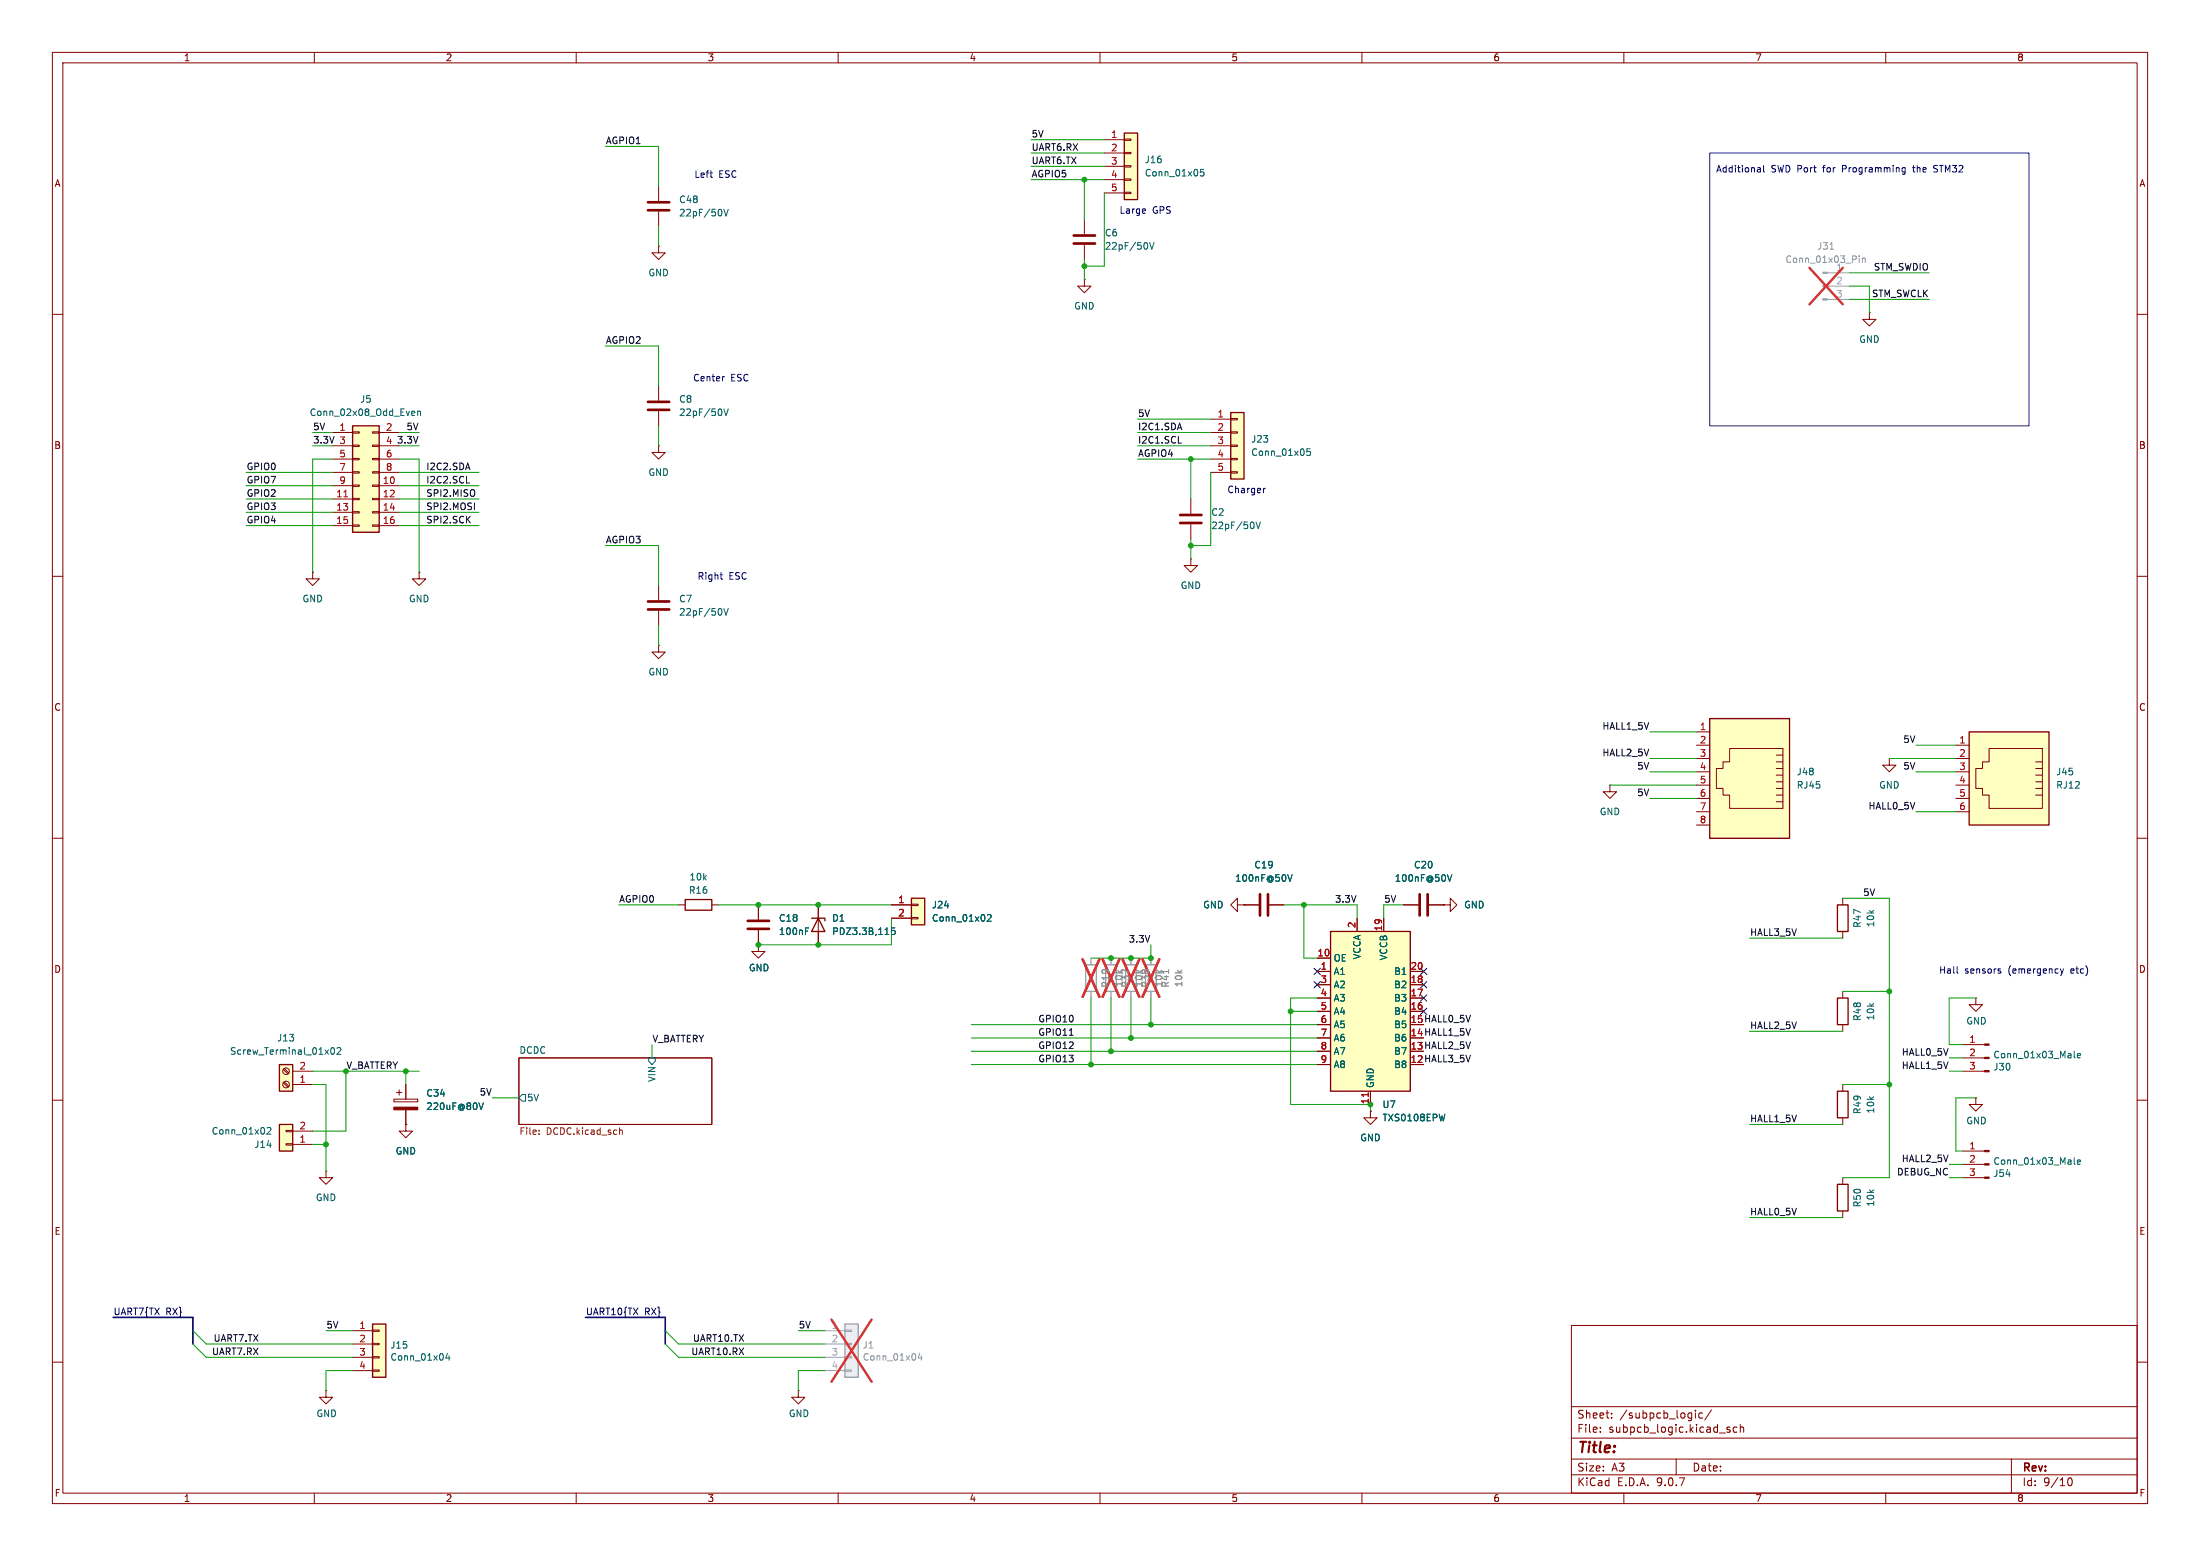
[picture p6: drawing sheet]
<svg xmlns="http://www.w3.org/2000/svg" width="420mm" height="297mm" viewBox="0 0 420 297" stroke-linecap="round" stroke-linejoin="round" font-family="sans-serif">
<g fill="none" stroke="#840000" stroke-width=".19">
<path d="M10 10h400v277h-400zM12 12h396v273h-396zM60 10v2M110 10v2M160 10v2M210 10v2M260 10v2M310 10v2M360 10v2M10 60h2M408 60h2M10 110h2"/>
<path d="M408 110h2M10 160h2M408 160h2M10 210h2M99.1 201.9h36.8v12.7h-36.8zM408 210h2M300 253h108v32h-108zM10 260h2M300 278.5h108M300 274.5h108M300 268.5h108M305.5 273.2v.2"/>
<path d="M305.5 272.5v.1M307.7 270.5v.2M307.7 269.8v.1M320 278.5v3M323.7 269.2v.1M323.7 269.7v1M325 269.8l-.4-.1-.3 .3 .1 .6h.6M326.7 269.1l-1.3 1.9M329.7 272.7l.6 .4-.2 .3-.4-.1M330.2 272.5l-.3-.1-.2 .2M331.6 272.5l-.4-.1-.3 .3 .1 .6h.6M332.2 272.5l.2-.1 .4 .1 .1 .9"/>
<path d="M332.2 271.9v1.5M384 278.5v6.5M408 260h2M60 285v2M110 285v2M160 285v2M210 285v2M260 285v2M300 281.5h108M310 285v2M360 285v2M394.7 282.7l.2-.5 .2-.1a.8 .8 0 0 1 .5 .7 .8 .8 0 0 1-.5 .8l-.2-.2-.2-.4"/>
</g>
<path d="M99.7 208.9h.6v1.3h-.6l-.6-.6zM123.8 201.9h1.3v.7l-.6 .6-.7-.6z" fill="none" stroke="#006464" stroke-width=".19"/>
<path d="M102.9 216.4v.1M102.9 215.8v.1M118.3 215.3v1.2M118.3 215.8l.2-.1 .3 .1v.7" fill="none" stroke="#725600" stroke-width=".19"/>
<path d="M234.9 78.7h2.6v12.7h-2.6z" fill="#ffffc2"/>
<path d="M234.9 78.7h2.6v12.7h-2.6zM350.8 208.3h2v5.1h-2z" fill="none" stroke="#840000" stroke-width=".25"/>
<g fill="none" stroke="#840000" stroke-width=".19">
<path d="M125.7 35.6v2.8M125.7 47v1.3h1.3l-1.3 1.2-1.2-1.2h1.2M125.7 47h.1M125.7 40.4v2.8M207 53.3v1.3h1.3l-1.3 1.3-1.3-1.3h1.3M207 53.3h.1M234.9 79.9h1.3v.2h-1.3zM231.1 80h3.8M231.1 82.6h3.8M231.1 85.1h3.8M231.1 87.6h3.8M231.1 90.2h3.8"/>
<path d="M234.9 82.4h1.3v.3h-1.3zM234.9 85h1.3v.2h-1.3zM234.9 87.5h1.3v.3h-1.3zM234.9 90h1.3v.3h-1.3zM307.3 149.9v1.2h-1.2l1.2 1.3 1.3-1.3h-1.3M307.3 149.9h.1M268 172.7h2.8M272.8 172.7h2.8M275.6 172.7h1.3v1.3l1.2-1.3-1.2-1.2v1.2M275.6 172.7h.1M377.2 190.5v1.3h1.3l-1.3 1.2-1.3-1.2h1.3M377.2 190.5h.1"/>
<path d="M351.8 207v1.3M351.8 213.4v1.2"/>
</g>
<path d="M138.2 39.9l.4 1.3 .4-1.3M137.8 40.2v.8M250.1 85.7h-.6v.6l.1-.1h.5l.1 .2-.1 .4-.2 .1-.4-.1M276.3 166.9l.4 1.3 .5-1.3" fill="none" stroke="#006464" stroke-width=".19"/>
<path d="M123.7 38.6h4.1M123.7 40.1h4.1M271 170.7v4.1M272.5 170.7v4.1" fill="none" stroke="#840000" stroke-width=".51"/>
<path d="M375.9 139.7h15.3v17.8h-15.3z" fill="#ffffc2"/>
<g fill="none" stroke="#840000" stroke-width=".19">
<path d="M207 41.9v2.8M207 46.7v2.8M360.7 144.8v1.3h-1.3l1.3 1.2 1.2-1.2h-1.2M360.7 144.8h.1M373.4 154.9h2.5M373.4 152.4h2.5M373.4 149.9h2.5M373.4 147.3h2.5M373.4 144.8h2.5M373.4 142.2h2.5M379.7 142.9h10.2v11.4h-10.2v-2.5h-1.2v-1.3h-1.3v-3.8h1.3v-1.3h1.2zM388.6 150.5h1.3"/>
<path d="M388.6 149.2h1.3M388.6 148h1.3M388.6 146.7h1.3M388.6 145.4h1.3M388.6 151.8h1.3M351.8 171.5v1.2M351.8 177.8v1.3M351.8 189.2v1.3M351.8 195.6v1.3M377.2 209.6v1.2h1.3l-1.3 1.3-1.3-1.3h1.3M377.2 209.6h.1"/>
</g>
<path d="M375.9 139.7h15.3v17.8h-15.3zM350.8 172.7h2v5.1h-2zM350.8 190.5h2v5.1h-2z" fill="none" stroke="#840000" stroke-width=".25"/>
<path d="M205 45h4M205 46.5h4" fill="none" stroke="#840000" stroke-width=".51"/>
<path d="M219 46.5v.8M219.5 46.3l.4 1.3 .4-1.3" fill="none" stroke="#006464" stroke-width=".19"/>
<path d="M214.6 25.4h2.6v12.7h-2.6z" fill="#ffffc2"/>
<path d="M214.6 25.4h2.6v12.7h-2.6z" fill="none" stroke="#840000" stroke-width=".25"/>
<g fill="none" stroke="#840000" stroke-width=".19">
<path d="M210.8 26.7h3.8M210.8 29.2h3.8M210.8 31.8h3.8M210.8 34.3h3.8M210.8 36.8h3.8M214.6 26.5h1.3v.3h-1.3zM214.6 29.1h1.3v.2h-1.3zM214.6 31.6h1.3v.3h-1.3zM214.6 34.2h1.3v.2h-1.3zM214.6 36.7h1.3v.3h-1.3zM374.6 219.7h4.3M374.6 222.2h4.3"/>
<path d="M374.6 224.8h4.3"/>
</g>
<path d="M229.8 32.3h-.6l-.1 .6 .2-.1 .4 .1 .2 .2-.1 .4-.2 .1-.5-.1M396 221v1.1l.2 .1M396.6 221.8l.6-.1-.1-.2-.3-.1-.2 .2v.6h.5" fill="none" stroke="#006464" stroke-width=".19"/>
<g fill="#840000" stroke="#840000" stroke-width=".19">
<path d="M378.9 219.6h.8v.2h-.8z"/>
<path d="M378.9 222.1h.8v.3h-.8z"/>
<path d="M378.9 224.7h.8v.2h-.8z"/>
</g>
<path d="M326.4 137.2h15.2v22.8h-15.2z" fill="#ffffc2"/>
<g fill="none" stroke="#840000" stroke-width=".19">
<path d="M323.8 139.7h2.6M323.8 157.5h2.6M323.8 154.9h2.6M323.8 152.4h2.6M323.8 149.9h2.6M323.8 147.3h2.6M323.8 144.8h2.6M323.8 142.2h2.6M330.2 142.9h10.2v11.4h-10.2v-2.5h-1.3v-1.3h-1.2v-3.8h1.2v-1.3h1.3zM339.1 149.2h1.3M339.1 148h1.3M339.1 146.7h1.3"/>
<path d="M339.1 145.4h1.3M339.1 144.1h1.3M339.1 150.5h1.3M339.1 153h1.3M339.1 151.8h1.3"/>
</g>
<path d="M326.4 137.2h15.2v22.8h-15.2z" fill="none" stroke="#840000" stroke-width=".25"/>
<path d="M161.3 252.7h2.5v10.2h-2.5z" fill="#f0f0f0"/>
<path d="M161.3 252.7h2.5v10.2h-2.5z" fill="none" stroke="#a1a1a1" stroke-width=".25"/>
<path d="M157.5 254h3.8M157.5 256.5h3.8M157.5 259.1h3.8M161.3 253.9h1.3v.2h-1.3zM161.3 256.4h1.3v.3h-1.3zM161.3 259h1.3v.2h-1.3zM157.5 261.6h3.8M161.3 261.5h1.3v.2h-1.3z" fill="none" stroke="#a1a1a1" stroke-width=".19"/>
<path d="M175.6 258.3l-.3 .9h.8M175.9 258.8v.8" fill="none" stroke="#989898" stroke-width=".19"/>
<path d="M158.7 251.9l7.7 11.8M166.4 251.9l-7.7 11.8" fill="none" stroke="#e12e31" stroke-width=".46"/>
<path d="M152.4 265.4v1.3h1.3l-1.3 1.3-1.3-1.3h1.3M152.4 265.4h.1" fill="none" stroke="#840000" stroke-width=".19"/>
<path d="M174 171.5h2.5v5h-2.5z" fill="#ffffc2"/>
<path d="M130.8 171.7h5.1v2h-5.1zM154.9 175.3h2.6v.5M156.2 175.3l1.3 2.5h-2.6zM174 171.5h2.5v5h-2.5zM350.8 226.1h2v5h-2z" fill="none" stroke="#840000" stroke-width=".25"/>
<g fill="none" stroke="#840000" stroke-width=".19">
<path d="M129.5 172.7h1.3M135.9 172.7h1.3M144.8 172.7v2.8M144.8 177.5v2.8M156.2 172.7v7.6M170.2 172.7h3.8M170.2 175.3h3.8M174 172.6h1.3v.2h-1.3zM174 175.1h1.3v.3h-1.3zM144.8 180.3v1.3h1.2l-1.2 1.3-1.3-1.3h1.3M144.8 180.3h.1M75.2 209.8h4.6v.5h-4.6z"/>
<path d="M75.7 208.5h1M76.2 208v1M77.5 207v2.8M77.5 211.8v2.8M351.8 224.8v1.3M351.8 231.1v1.3"/>
</g>
<path d="M153.8 177.1h.6M153.8 177.7h.4M170.8 177.1h-.6v.6l.2-.1 .4 .1 .1 .1-.1 .5-.1 .1-.5-.1M188.5 174.7l.5-.1 .2 .3-.8 .9h.8M91.4 210.5l.5 1.3 .4-1.3" fill="none" stroke="#006464" stroke-width=".19"/>
<path d="M75.2 211.3h4.6v.5h-4.6z" fill="#840000" stroke="#840000" stroke-width=".19"/>
<path d="M142.7 175.8h4.1M142.7 177.3h4.1" fill="none" stroke="#840000" stroke-width=".51"/>
<path d="M71.1 252.7h2.6v10.2h-2.6z" fill="#ffffc2"/>
<path d="M71.1 252.7h2.6v10.2h-2.6z" fill="none" stroke="#840000" stroke-width=".25"/>
<path d="M77.5 214.6v1.3h1.2l-1.2 1.3-1.3-1.3h1.3M77.5 214.6h.1M261.6 212.1v1.3h-1.3l1.3 1.2 1.3-1.2h-1.3M261.6 212.1h.1M67.3 254h3.8M67.3 256.5h3.8M67.3 259.1h3.8M71.1 253.9h1.3v.2h-1.3zM71.1 256.4h1.3v.3h-1.3zM71.1 259h1.3v.2h-1.3zM67.3 261.6h3.8M71.1 261.5h1.3v.2h-1.3z" fill="none" stroke="#840000" stroke-width=".19"/>
<path d="M85.4 258.3l-.3 .9h.8M85.7 258.8v.8" fill="none" stroke="#006464" stroke-width=".19"/>
<path d="M254 177.8h15.2v30.5h-15.2z" fill="#ffffc2"/>
<path d="M254 177.8h15.2v30.5h-15.2z" fill="none" stroke="#840000" stroke-width=".25"/>
<g fill="none" stroke="#840000" stroke-width=".19">
<path d="M125.7 85.1v1.3h1.3l-1.3 1.2-1.2-1.2h1.2M125.7 85.1h.1M125.7 111.8v2.8M125.7 116.6v2.8M259.1 175.3v2.5M264.2 175.3v2.5M251.5 182.9h2.5M251.5 185.4h2.5M251.5 188h2.5M251.5 190.5h2.5M251.5 193h2.5M251.5 195.6h2.5"/>
<path d="M251.5 198.1h2.5M269.2 185.4h2.6M269.2 188h2.6M269.2 190.5h2.6M269.2 193h2.6M251.5 200.7h2.5M251.5 203.2h2.5M261.6 208.3v2.5"/>
</g>
<path d="M261.2 208.6v.7" fill="none" stroke="#a90000" stroke-width=".19"/>
<path d="M137.8 116.4v.8M138.2 116.1l.4 1.3 .4-1.3M275.8 212.7l-.3 1.2" fill="none" stroke="#006464" stroke-width=".19"/>
<path d="M123.7 114.8h4.1M123.7 116.3h4.1" fill="none" stroke="#840000" stroke-width=".51"/>
<path d="M67.3 81.3h5.1v20.3h-5.1z" fill="#ffffc2"/>
<path d="M67.3 81.3h5.1v20.3h-5.1z" fill="none" stroke="#840000" stroke-width=".25"/>
<g fill="none" stroke="#840000" stroke-width=".19">
<path d="M356.9 59.7v1.3h1.2l-1.2 1.2-1.3-1.2h1.3M356.9 59.7h.1M125.7 73.7v2.8M125.7 78.5v2.8M63.5 82.6h3.8M63.5 85.1h3.8M63.5 87.6h3.8M63.5 90.2h3.8M63.5 92.7h3.8M63.5 95.3h3.8M63.5 97.8h3.8M67.3 82.4h1.3v.3h-1.3z"/>
<path d="M67.3 85h1.3v.2h-1.3zM67.3 87.5h1.3v.3h-1.3zM67.3 90h1.3v.3h-1.3zM67.3 92.6h1.3v.2h-1.3zM67.3 95.1h1.3v.3h-1.3zM67.3 97.7h1.3v.2h-1.3zM71.1 82.4h1.3v.3h-1.3zM71.1 85h1.3v.2h-1.3zM71.1 87.5h1.3v.3h-1.3zM71.1 90h1.3v.3h-1.3zM71.1 92.6h1.3v.2h-1.3zM71.1 95.1h1.3v.3h-1.3z"/>
<path d="M71.1 97.7h1.3v.2h-1.3zM72.4 82.6h3.8M72.4 85.1h3.8M72.4 87.6h3.8M72.4 90.2h3.8M72.4 92.7h3.8M72.4 95.3h3.8M72.4 97.8h3.8M227.3 95.3v2.7M59.7 109.2v1.3h1.3l-1.3 1.3-1.3-1.3h1.3M59.7 109.2h.1M63.5 100.3h3.8"/>
<path d="M67.3 100.2h1.3v.3h-1.3zM71.1 100.2h1.3v.3h-1.3zM72.4 100.3h3.8M80 109.2v1.3h1.3l-1.3 1.3-1.3-1.3h1.3M80 109.2h.1M227.3 106.7v1.3h1.3l-1.3 1.2-1.2-1.2h1.2M227.3 106.7h.1M227.3 100.1v2.8M125.7 123.2v1.3h1.3l-1.3 1.2-1.2-1.2h1.2M125.7 123.2h.1M62.2 223.5v1.3h1.3l-1.3 1.3-1.2-1.3h1.2M62.2 223.5h.1"/>
</g>
<path d="M65.6 94.8h.8" fill="none" stroke="#a90000" stroke-width=".19"/>
<path d="M78.8 78.5h.3l.1 .3-.6 .1M79.1 79.3h-.3M79.7 78.6l.2-.1h.3l.1 .8M79.7 78.5v.8M137.8 78.3v.8M138.2 78l.4 1.3 .4-1.3M239.4 99.9v.8M239.8 99.6l.4 1.3 .4-1.3" fill="none" stroke="#006464" stroke-width=".19"/>
<g fill="#a1a1a1" stroke="#a1a1a1" stroke-width=".19">
<path d="M348 51.9h.8v.3h-.8z"/>
<path d="M348 54.5h.8v.2h-.8z"/>
<path d="M348 57h.8v.3h-.8z"/>
</g>
<path d="M348.8 52.1h4.3M348.8 54.6h4.3M348.8 57.2h4.3M215.9 182.9v1.3M215.9 189.2v1.3M219.7 182.9v1.3M219.7 189.2v1.3" fill="none" stroke="#a1a1a1" stroke-width=".19"/>
<path d="M349.3 47.6h.8M354.9 48.8v.2M354.9 49.3v.8M355.5 49.3v.8M355.5 49.4l.2-.1h.3l.1 .8M223.1 185.1v.7" fill="none" stroke="#989898" stroke-width=".19"/>
<path d="M345.4 51.1l6.4 7M351.8 51.1l-6.4 7M214.3 183.1l3.2 7.2M217.5 183.1l-3.2 7.2M218.1 183.1l3.2 7.2M221.3 183.1l-3.2 7.2" fill="none" stroke="#e12e31" stroke-width=".46"/>
<path d="M123.7 76.7h4.1M123.7 78.2h4.1M225.3 98.3h4.1M225.3 99.8h4.1" fill="none" stroke="#840000" stroke-width=".51"/>
<path d="M214.9 184.2h2v5h-2zM218.7 184.2h2v5h-2z" fill="none" stroke="#a1a1a1" stroke-width=".25"/>
<path d="M53.3 214.6h2.6v5.1h-2.6z" fill="#ffffc2"/>
<path d="M53.3 214.6h2.6v5.1h-2.6z" fill="none" stroke="#840000" stroke-width=".25"/>
<path d="M54.6 218.3h1.3v.3h-1.3zM54.6 215.8h1.3v.2h-1.3zM55.9 218.4h3.8M55.9 215.9h3.8" fill="none" stroke="#840000" stroke-width=".19"/>
<path d="M51 215.3l.5-.1 .2 .4-.8 .9h.8" fill="none" stroke="#006464" stroke-width=".19"/>
<path d="M53.3 203.2h2.6v5.1h-2.6z" fill="#ffffc2"/>
<path d="M53.3 203.2h2.6v5.1h-2.6z" fill="none" stroke="#840000" stroke-width=".25"/>
<g fill="none" stroke="#840000" stroke-width=".19">
<path d="M144.8 172.7v2.8M144.8 177.5v2.8M156.2 172.7v2.6M156.2 177.8v2.5M170.2 172.7h3.8M170.2 175.3h3.8M236.2 172.7v1.3l-1.3-1.3 1.3-1.2v1.2h1.3M237.5 172.7h.1M237.5 172.7h2.8M242.3 172.7h2.8M259.1 175.3v2.5M264.2 175.3v2.5"/>
<path d="M268 172.7h2.8M272.8 172.7h2.8M275.6 172.7h.1M144.8 180.3h.1M251.5 182.9h2.5M251.5 185.4h2.5M251.5 188h2.5M251.5 190.5h2.5M251.5 193h2.5M251.5 195.6h2.5M251.5 198.1h2.5M269.2 185.4h2.6"/>
<path d="M269.2 188h2.6M269.2 190.5h2.6M269.2 193h2.6M374.6 199.4h4.3M54.1 206.7l.9 .8M54.1 204.1l.9 .9M54.3 206.5l.8 .8M54.3 204l.8 .8M55.9 207h3.8M55.9 204.5h3.8M77.5 214.6h.1M77.5 207v2.8"/>
<path d="M77.5 211.8v2.8M251.5 200.7h2.5M251.5 203.2h2.5M261.6 212.1h.1M261.6 208.3v2.5M374.6 204.5h4.3M374.6 201.9h4.3M62.2 265.4v1.3h1.3l-1.3 1.3-1.2-1.3h1.2M62.2 265.4h.1"/>
<circle cx="54.6" cy="207" r=".63"/>
<circle cx="54.6" cy="204.5" r=".63"/>
</g>
<path d="M153.8 177.7h.4M153.8 177.1h.6M170.8 177.1h-.6v.6l.2-.1 .4 .1 .1 .1-.1 .5-.1 .1-.5-.1M188.5 174.7l.5-.1 .2 .3-.8 .9h.8M245.8 166.9l.5 1.3 .4-1.3M276.3 166.9l.4 1.3 .5-1.3M63.3 200.1l.1-.1a.68 .68 0 0 1 .5 .6 .68 .68 0 0 1-.5 .6l-.3-.4zM64.3 200.1l.5-.1 .3 .3-.8 .9h.8M91.4 210.5l.5 1.3 .4-1.3M275.8 212.7l-.3 1.2M396 200.7v1l.2 .2M396.6 201.5l.6-.1-.1-.3h-.3l-.2 .2v.6h.5" fill="none" stroke="#006464" stroke-width=".19"/>
<path d="M240.5 170.7v4.1M242.1 170.7v4.1" fill="none" stroke="#840000" stroke-width=".51"/>
<path d="M207.3 184.2h2v5h-2zM211.1 184.2h2v5h-2z" fill="none" stroke="#a1a1a1" stroke-width=".25"/>
<path d="M208.3 182.9v1.3M208.3 189.2v1.3M212.1 182.9v1.3M212.1 189.2v1.3M215.9 182.9v1.3M215.9 189.2v1.3M219.7 182.9v1.3M219.7 189.2v1.3" fill="none" stroke="#a1a1a1" stroke-width=".19"/>
<path d="M206.7 183.1l3.2 7.2M209.9 183.1l-3.2 7.2M210.5 183.1l3.2 7.2M213.7 183.1l-3.2 7.2M214.3 183.1l3.2 7.2M217.5 183.1l-3.2 7.2M218.1 183.1l3.2 7.2M221.3 183.1l-3.2 7.2" fill="none" stroke="#e12e31" stroke-width=".46"/>
<g fill="#840000" stroke="#840000" stroke-width=".19">
<path d="M378.9 199.3h.8v.2h-.8z"/>
<path d="M378.9 201.8h.8v.3h-.8z"/>
<path d="M378.9 204.3h.8v.3h-.8z"/>
</g>
<path d="M89.1 92.2h.6M225 84.6h.6M204.1 197.6h.8" fill="none" stroke="#0f0f0f" stroke-width=".19"/>
<path d="M21.6 251.5h15.2v5M111.8 251.5h15.2v5" fill="none" stroke="#000084" stroke-width=".3"/>
<g fill="none" stroke="#009600" stroke-width=".19">
<path d="M115.6 27.9h10.1v7.7M196.8 31.8h14M196.8 26.7h14M196.8 29.2h14M196.8 34.3h14M207 34.3v7.6M210.8 36.8v14h-3.8M125.7 43.2v3.8M207 49.5v3.8M353.1 52.1h15.2M353.1 57.2h15.2M353.1 54.6h3.8v5.1"/>
<path d="M115.6 66h10.1v7.7M47 92.7h16.5M47 90.2h16.5M47 97.8h16.5M47 95.3h16.5M59.7 85.1h3.8M59.7 82.6h3.8M63.5 87.6h-3.8v21.6M76.2 85.1h3.8M76.2 82.6h3.8M76.2 87.6h3.8v21.6M76.2 92.7h15.2"/>
<path d="M76.2 90.2h15.2M76.2 97.8h15.2M76.2 95.3h15.2M125.7 81.3v3.8M217.2 85.1h13.9M217.2 82.6h13.9M217.2 87.6h13.9M217.2 80h13.9M227.3 87.6v7.7M231.1 90.2v13.9h-3.8M47 100.3h16.5M76.2 100.3h15.2"/>
<path d="M115.6 104.1h10.1v7.7M125.7 119.4v3.8M227.3 102.9v3.8M315 139.7h8.8M307.3 149.9h16.5M315 147.3h8.8M315 144.8h8.8M315 152.4h8.8M360.7 144.8h12.7M365.8 142.2h7.6M365.8 147.3h7.6M365.8 154.9h7.6"/>
<path d="M118.1 172.7h11.4M137.2 172.7h33M170.2 175.3v5h-25.4M245.1 172.7h14v2.6M248.9 172.7v10.2h2.6M268 172.7h-3.8v2.6M334 179.1h17.8M351.8 171.5h8.9v53.3h-8.9M124.5 199.4v2.5M185.4 195.6h66.1M185.4 198.1h66.1M208.3 190.5v12.7"/>
<path d="M212.1 190.5v10.2M215.9 190.5v7.6M219.7 180.3v2.6h-11.4M219.7 190.5v5.1M246.4 193h5.1M251.5 190.5h-5.1v20.3h15.2v1.3M334 196.9h17.8M351.8 189.2h8.9M377.2 190.5h-5.1v8.9h2.5M59.7 204.5h20.3M59.7 207h2.5v16.5M59.7 218.4h2.5"/>
<path d="M66 204.5v11.4h-6.3M77.5 204.5v2.5M94 209.6h5.1M185.4 200.7h66.1M185.4 203.2h66.1M334 214.6h17.8M351.8 207h8.9M372.1 204.5h2.5M372.1 201.9h2.5M377.2 209.6h-3.8v10.1h1.2M334 232.4h17.8M372.1 224.8h2.5"/>
<path d="M372.1 222.2h2.5M36.8 254l2.6 2.5h27.9M36.8 256.5l2.6 2.6h27.9M62.2 254h5.1M127 254l2.5 2.5h28M127 256.5l2.5 2.6h28M152.4 254h5.1M67.3 261.6h-5.1v3.8M157.5 261.6h-5.1v3.8"/>
</g>
<path d="M250.9 184.8l1.2 1.2M250.9 187.4l1.2 1.2M252.1 184.8l-1.2 1.2M252.1 187.4l-1.2 1.2M271.2 189.9l1.2 1.2M271.2 192.4l1.2 1.2M271.2 187.4l1.2 1.2M271.2 184.8l1.2 1.2M272.4 189.9l-1.2 1.2M272.4 192.4l-1.2 1.2M272.4 187.4l-1.2 1.2M272.4 184.8l-1.2 1.2" fill="none" stroke="#000084" stroke-width=".19"/>
<g fill="none" stroke="#0000c2" stroke-width=".19">
<path d="M135.5 33h.5M135.9 33.9h.1M326.4 29.2h60.9v52.1h-60.9zM335.6 32l.5 .2v.6M336.1 32.8h-.5M336.1 32.3l-.5 .1M336.7 31.6v1.1l.2 .1M363.2 32.1h.5M363.2 32.8h.5M363.7 32v1l-.2 .3-.3-.1M365.1 32h.5M365.3 31.6v1.2"/>
<path d="M369.2 32.8h.4M369.7 31.6h-.3l-.2 .2 .1 .3 .3 .1M138.3 71.9h-.2M241.6 93.2l-.4 .3M137.5 109.7h.5M137.7 110.5l.3 .1M373.6 184.5v1.1l.2 .2M381.8 185.3l.2 .2-.2 .3M381.8 184.9l.1 .1M393.3 184.9l.3 .9M393.6 185.8l-.3 .4M393.9 184.9l-.3 .9"/>
</g>
<path d="M261.2 208.6v.7" fill="none" stroke="#a90000" stroke-width=".19"/>
<path d="M223.1 185.1v.7" fill="none" stroke="#989898" stroke-width=".19"/>
<g fill="#009600" stroke="#009600" stroke-width=".19">
<circle cx="246.4" cy="193" r=".46"/>
<circle cx="248.9" cy="172.7" r=".46"/>
<circle cx="360.7" cy="207" r=".46"/>
<circle cx="227.3" cy="87.6" r=".46"/>
<circle cx="227.3" cy="104.1" r=".46"/>
<circle cx="215.9" cy="182.9" r=".46"/>
<circle cx="219.7" cy="182.9" r=".46"/>
<circle cx="212.1" cy="200.7" r=".46"/>
<circle cx="208.3" cy="203.2" r=".46"/>
<circle cx="219.7" cy="195.6" r=".46"/>
<circle cx="215.9" cy="198.1" r=".46"/>
<circle cx="212.1" cy="182.9" r=".46"/>
<circle cx="261.6" cy="210.8" r=".46"/>
<circle cx="360.7" cy="189.2" r=".46"/>
<circle cx="207" cy="50.8" r=".46"/>
<circle cx="207" cy="34.3" r=".46"/>
<circle cx="62.2" cy="218.4" r=".46"/>
<circle cx="144.8" cy="180.3" r=".46"/>
<circle cx="77.5" cy="204.5" r=".46"/>
<circle cx="156.2" cy="172.7" r=".46"/>
<circle cx="144.8" cy="172.7" r=".46"/>
<circle cx="156.2" cy="180.3" r=".46"/>
</g>
<text font-size="2.8" fill="#840000" x="301" y="277.9">Title:</text>
<g font-size="2.1" fill="#840000">
<text x="301" y="273.7">File:</text>
<text x="301" y="271">Sheet:</text>
<text x="307.1" y="273.7">subpcb_logic.kicad_sch</text>
<text x="309.2" y="271">/subpcb_logic/</text>
<text x="301" y="281.1">Size:</text>
<text x="307.6" y="281.1">A3</text>
<text x="323" y="281.1">Date:</text>
<text x="386" y="281.3">Rev:</text>
<text x="301" y="283.9">KiCad</text>
<text x="308.7" y="283.9">E.D.A.</text>
<text x="316.3" y="283.9">9.0.7</text>
<text x="386" y="283.9">Id:</text>
<text x="390.1" y="283.9">9/10</text>
</g>
<g font-size="1.8" fill="#840000">
<text x="35" y="11.9">1</text>
<text x="85" y="11.9">2</text>
<text x="135" y="11.9">3</text>
<text x="185" y="11.9">4</text>
<text x="235" y="11.9">5</text>
<text x="285" y="11.9">6</text>
<text x="335" y="11.9">7</text>
<text x="385" y="11.9">8</text>
<text x="10.3" y="35.9">A</text>
<text x="408.3" y="35.9">A</text>
<text x="10.3" y="85.9">B</text>
<text x="408.2" y="85.9">B</text>
<text x="10.3" y="135.9">C</text>
<text x="408.2" y="135.9">C</text>
<text x="10.3" y="185.9">D</text>
<text x="408.2" y="185.9">D</text>
<text x="269.2" y="195.3">15 HALL0_5V</text>
<text x="269.2" y="197.9">14 HALL1_5V</text>
<text x="269.2" y="200.4">13 HALL2_5V</text>
<text x="269.2" y="202.9">12 HALL3_5V</text>
<text x="10.3" y="235.9">E</text>
<text x="408.3" y="235.9">E</text>
<text x="10.3" y="285.9">F</text>
<text x="35" y="286.9">1</text>
<text x="85" y="286.9">2</text>
<text x="135" y="286.9">3</text>
<text x="185" y="286.9">4</text>
<text x="235" y="286.9">5</text>
<text x="285" y="286.9">6</text>
<text x="335" y="286.9">7</text>
<text x="385" y="286.9">8</text>
<text x="408.3" y="285.9">F</text>
</g>
<g font-size="1.8" fill="#0f0f0f">
<text x="115.6" y="27.6">AGPIO1</text>
<text x="196.8" y="26.3">5V</text>
<text x="196.8" y="28.9">UART6.RX</text>
<text x="196.8" y="31.4">UART6.TX</text>
<text x="196.8" y="33.9">AGPIO5</text>
<text x="357.6" y="51.7">STM_SWDIO</text>
<text x="357.3" y="56.8">STM_SWCLK</text>
<text x="115.6" y="65.7">AGPIO2</text>
<text x="59.7" y="82.2">5V</text>
<text x="77.5" y="82.2">5V</text>
<text x="217.2" y="82.2">I2C1.SDA</text>
<text x="217.2" y="79.7">5V</text>
<text x="47" y="89.8">GPIO0</text>
<text x="59.7" y="84.7">3.3V</text>
<text x="75.7" y="84.7">3.3V</text>
<text x="81.3" y="89.8">I2C2.SDA</text>
<text x="217.2" y="84.7">I2C1.SCL</text>
<text x="217.2" y="87.3">AGPIO4</text>
<text x="47" y="94.9">GPIO2</text>
<text x="47" y="92.4">GPIO7</text>
<text x="81.3" y="94.9">SPI2.MISO</text>
<text x="81.3" y="92.4">I2C2.SCL</text>
<text x="47" y="97.4">GPIO3</text>
<text x="47" y="100">GPIO4</text>
<text x="81.3" y="97.4">SPI2.MOSI</text>
<text x="81.3" y="100">SPI2.SCK</text>
<text x="115.6" y="103.8">AGPIO3</text>
<text x="305.8" y="139.4">HALL1_5V</text>
<text x="363.3" y="141.9">5V</text>
<text x="305.8" y="144.4">HALL2_5V</text>
<text x="312.5" y="147">5V</text>
<text x="363.3" y="147">5V</text>
<text x="312.5" y="152.1">5V</text>
<text x="356.6" y="154.6">HALL0_5V</text>
<text x="118.1" y="172.4">AGPIO0</text>
<text x="254.8" y="172.4">3.3V</text>
<text x="264.2" y="172.4">5V</text>
<text x="355.6" y="171.1">5V</text>
<text x="215.4" y="180">3.3V</text>
<text x="334" y="178.7">HALL3_5V</text>
<text x="198.1" y="197.8">GPIO11</text>
<text x="198.1" y="195.2">GPIO10</text>
<text x="334" y="196.5">HALL2_5V</text>
<text x="124.5" y="199">V_BATTERY</text>
<text x="198.1" y="200.3">GPIO12</text>
<text x="198.1" y="202.9">GPIO13</text>
<text x="363" y="201.6">HALL0_5V</text>
<text x="91.5" y="209.2">5V</text>
<text x="363" y="204.1">HALL1_5V</text>
<text x="334" y="214.3">HALL1_5V</text>
<text x="363" y="221.9">HALL2_5V</text>
<text x="362" y="224.4">DEBUG_NC</text>
<text x="334" y="232.1">HALL0_5V</text>
<text x="40.7" y="256.2">UART7.TX</text>
<text x="62.2" y="253.7">5V</text>
<text x="132.2" y="256.2">UART10.TX</text>
<text x="152.4" y="253.7">5V</text>
<text x="40.4" y="258.7">UART7.RX</text>
<text x="131.9" y="258.7">UART10.RX</text>
</g>
<g font-size="1.8" fill="#a90000">
<text x="212" y="26.4">1</text>
<text x="212" y="29">2</text>
<text x="212" y="31.5">3</text>
<text x="212" y="34">4</text>
<text x="212" y="36.6">5</text>
<text x="64.7" y="82.3">1</text>
<text x="73.6" y="82.3">2</text>
<text x="232.3" y="79.8">1</text>
<text x="232.3" y="82.3">2</text>
<text x="64.7" y="84.8">3</text>
<text x="64.7" y="87.4">5</text>
<text x="64.7" y="89.9">7</text>
<text x="73.6" y="84.8">4</text>
<text x="73.6" y="87.4">6</text>
<text x="73.6" y="89.9">8</text>
<text x="232.3" y="84.8">3</text>
<text x="232.3" y="87.4">4</text>
<text x="232.3" y="89.9">5</text>
<text x="64.1" y="95">11</text>
<text x="64.7" y="92.5">9</text>
<text x="73" y="92.5">10</text>
<text x="73" y="95">12</text>
<text x="64.1" y="97.5">13</text>
<text x="64.1" y="100.1">15</text>
<text x="73" y="97.5">14</text>
<text x="73" y="100.1">16</text>
<text x="324.4" y="142">2</text>
<text x="324.4" y="139.4">1</text>
<text x="373.9" y="142">1</text>
<text x="324.4" y="149.6">5</text>
<text x="324.4" y="147.1">4</text>
<text x="324.4" y="144.5">3</text>
<text x="373.9" y="149.6">4</text>
<text x="373.9" y="147.1">3</text>
<text x="373.9" y="144.5">2</text>
<text x="324.4" y="154.7">7</text>
<text x="324.4" y="152.1">6</text>
<text x="373.9" y="154.7">6</text>
<text x="373.9" y="152.1">5</text>
<text x="324.4" y="157.2">8</text>
<text x="171.4" y="172.5">1</text>
<text x="171.4" y="175">2</text>
<text x="258.8" y="177.2" transform="rotate(-90 258.8 177.2)">2</text>
<text x="263.9" y="177.8" transform="rotate(-90 263.9 177.8)">19</text>
<text x="251.4" y="182.6">10</text>
<text x="252" y="185.2">1</text>
<text x="269.2" y="185.2">20</text>
<text x="252" y="187.7">3</text>
<text x="252" y="190.2">4</text>
<text x="269.2" y="187.7">18</text>
<text x="269.2" y="190.2">17</text>
<text x="252" y="192.8">5</text>
<text x="252" y="195.3">6</text>
<text x="252" y="197.9">7</text>
<text x="269.2" y="192.8">16</text>
<text x="269.2" y="195.3">15</text>
<text x="269.2" y="197.9">14</text>
<text x="252" y="200.4">8</text>
<text x="252" y="202.9">9</text>
<text x="269.2" y="200.4">13</text>
<text x="269.2" y="202.9">12</text>
<text x="375.8" y="199.1">1</text>
<text x="375.8" y="201.7">2</text>
<text x="57.1" y="206.8">1</text>
<text x="57.1" y="204.2">2</text>
<text x="375.8" y="204.2">3</text>
<text x="57.1" y="215.6">2</text>
<text x="261.4" y="210.9" transform="rotate(-90 261.4 210.9)">11</text>
<text x="57.1" y="218.2">1</text>
<text x="375.8" y="219.5">1</text>
<text x="375.8" y="222">2</text>
<text x="375.8" y="224.5">3</text>
<text x="68.5" y="253.7">1</text>
<text x="68.5" y="256.3">2</text>
<text x="68.5" y="258.8">3</text>
<text x="68.5" y="261.4">4</text>
</g>
<g font-size="1.8" fill="#0000c2">
<text x="132.5" y="34.1">Left</text>
<text x="137.2" y="34.1">ESC</text>
<text x="327.5" y="33.1">Additional</text>
<text x="338.1" y="33.1">SWD Port</text>
<text x="348.3" y="33.1">for</text>
<text x="352.1" y="33.1">Programming</text>
<text x="365.9" y="33.1">the</text>
<text x="370" y="33.1">STM32</text>
<text x="213.6" y="41">Large</text>
<text x="220" y="41">GPS</text>
<text x="132.2" y="73">Center</text>
<text x="139.5" y="73">ESC</text>
<text x="234.2" y="94.3">Charger</text>
<text x="133.1" y="110.8">Right</text>
<text x="139.1" y="110.8">ESC</text>
<text x="370.1" y="185.9">Hall</text>
<text x="375.1" y="185.9">sensors</text>
<text x="383.5" y="185.9">(emergency</text>
<text x="395.6" y="185.9">etc)</text>
</g>
<g font-size="1.8" fill="#006464">
<text x="218.4" y="33.9">Conn_01x05</text>
<text x="218.4" y="31.3">J16</text>
<text x="129.5" y="41.5">22pF/50V</text>
<text x="129.5" y="39">C48</text>
<text x="210.8" y="45.3">C6</text>
<text x="210.8" y="47.9">22pF/50V</text>
<text x="123.7" y="52.9">GND</text>
<text x="205" y="59.3">GND</text>
<text x="354.8" y="65.6">GND</text>
<text x="68.7" y="77.1">J5</text>
<text x="129.5" y="77.1">C8</text>
<text x="59" y="79.6">Conn_02x08_Odd_Even</text>
<text x="129.5" y="79.6">22pF/50V</text>
<text x="238.8" y="87.2">Conn_01x05</text>
<text x="238.8" y="84.7">J23</text>
<text x="123.7" y="91">GND</text>
<text x="231.1" y="98.7">C2</text>
<text x="231.1" y="101.2">22pF/50V</text>
<text x="225.3" y="112.6">GND</text>
<text x="57.7" y="115.2">GND</text>
<text x="78" y="115.2">GND</text>
<text x="129.5" y="115.2">C7</text>
<text x="129.5" y="117.7">22pF/50V</text>
<text x="123.7" y="129.1">GND</text>
<text x="342.9" y="148.2">J48</text>
<text x="392.4" y="148.2">J45</text>
<text x="305.3" y="155.8">GND</text>
<text x="342.9" y="150.7">RJ45</text>
<text x="358.6" y="150.7">GND</text>
<text x="392.4" y="150.7">RJ12</text>
<text x="239.4" y="166">C19</text>
<text x="269.8" y="166">C20</text>
<text x="131.4" y="170.8">R16</text>
<text x="131.5" y="168.2">10k</text>
<text x="177.8" y="173.6">J24</text>
<text x="229.6" y="173.6">GND</text>
<text x="235.7" y="168.5">100nF@50V</text>
<text x="266.2" y="168.5">100nF@50V</text>
<text x="279.4" y="173.6">GND</text>
<text x="148.6" y="178.7">100nF</text>
<text x="148.6" y="176.1">C18</text>
<text x="158.8" y="176.1">D1</text>
<text x="158.8" y="178.7">PDZ3.3B,115</text>
<text x="177.8" y="176.1">Conn_01x02</text>
<text x="355.4" y="177.2" transform="rotate(-90 355.4 177.2)">R47</text>
<text x="358" y="177.1" transform="rotate(-90 358 177.1)">10k</text>
<text x="142.9" y="185.6">GND</text>
<text x="254.5" y="183.7">OE</text>
<text x="259.9" y="183.2" transform="rotate(-90 259.9 183.2)">VCCA</text>
<text x="265" y="183.4" transform="rotate(-90 265 183.4)">VCCB</text>
<text x="254.5" y="186.3">A1</text>
<text x="254.5" y="188.8">A2</text>
<text x="254.5" y="191.4">A3</text>
<text x="266" y="186.3">B1</text>
<text x="266" y="188.8">B2</text>
<text x="266" y="191.4">B3</text>
<text x="254.5" y="193.9">A4</text>
<text x="254.5" y="196.4">A5</text>
<text x="266" y="193.9">B4</text>
<text x="266" y="196.4">B5</text>
<text x="355.4" y="195" transform="rotate(-90 355.4 195)">R48</text>
<text x="358" y="194.9" transform="rotate(-90 358 194.9)">10k</text>
<text x="375.3" y="195.8">GND</text>
<text x="43.8" y="201.5">Screw_Terminal_01x02</text>
<text x="52.8" y="199">J13</text>
<text x="99.1" y="201.2">DCDC</text>
<text x="254.5" y="199">A6</text>
<text x="254.5" y="201.5">A7</text>
<text x="266" y="199">B6</text>
<text x="266" y="201.5">B7</text>
<text x="380.5" y="202.2">Conn_01x03_Male</text>
<text x="81.3" y="209.5">C34</text>
<text x="125.3" y="206.6" transform="rotate(-90 125.3 206.6)">VIN</text>
<text x="254.5" y="204.1">A8</text>
<text x="262.5" y="207.8" transform="rotate(-90 262.5 207.8)">GND</text>
<text x="266" y="204.1">B8</text>
<text x="380.5" y="204.5">J30</text>
<text x="81.3" y="212.1">220uF@80V</text>
<text x="100.5" y="210.4">5V</text>
<text x="263.8" y="211.7">U7</text>
<text x="263.8" y="214.2">TXS0108EPW</text>
<text x="355.4" y="212.8" transform="rotate(-90 355.4 212.8)">R49</text>
<text x="358" y="212.6" transform="rotate(-90 358 212.6)">10k</text>
<text x="375.3" y="214.8">GND</text>
<text x="40.3" y="216.8">Conn_01x02</text>
<text x="48.5" y="219.3">J14</text>
<text x="75.4" y="220.6">GND</text>
<text x="259.6" y="218">GND</text>
<text x="380.5" y="222.5">Conn_01x03_Male</text>
<text x="380.5" y="224.8">J54</text>
<text x="60.2" y="229.5">GND</text>
<text x="355.4" y="230.5" transform="rotate(-90 355.4 230.5)">R50</text>
<text x="358" y="230.4" transform="rotate(-90 358 230.4)">10k</text>
<text x="74.4" y="257.6">J15</text>
<text x="74.4" y="259.9">Conn_01x04</text>
<text x="60.3" y="270.7">GND</text>
<text x="150.5" y="270.7">GND</text>
</g>
<g font-size="1.8" fill="#989898">
<text x="346.8" y="47.9">J31</text>
<text x="340.7" y="50.4">Conn_01x03_Pin</text>
<text x="350.4" y="51.8">1</text>
<text x="211.9" y="188.6" transform="rotate(-90 211.9 188.6)">R19</text>
<text x="214.5" y="188.5" transform="rotate(-90 214.5 188.5)">10k</text>
<text x="215.7" y="188.6" transform="rotate(-90 215.7 188.6)">R37</text>
<text x="218.3" y="188.5" transform="rotate(-90 218.3 188.5)">10k</text>
<text x="219.6" y="188.6" transform="rotate(-90 219.6 188.6)">R38</text>
<text x="222.1" y="188.5" transform="rotate(-90 222.1 188.5)">10k</text>
<text x="223.4" y="188.6" transform="rotate(-90 223.4 188.6)">R41</text>
<text x="225.9" y="188.5" transform="rotate(-90 225.9 188.5)">10k</text>
<text x="164.6" y="257.6">J1</text>
<text x="164.6" y="259.9">Conn_01x04</text>
</g>
<g font-size="1.8" fill="#aaa">
<text x="350.4" y="54.4">2</text>
<text x="350.4" y="56.9">3</text>
<text x="158.7" y="253.7">1</text>
<text x="158.7" y="256.3">2</text>
<text x="158.7" y="258.8">3</text>
<text x="158.7" y="261.4">4</text>
</g>
<text font-size="1.8" fill="#009600" x="66" y="204.1">V_BATTERY</text>
<g font-size="1.8" fill="#725600">
<text x="99.1" y="216.9">File:</text>
<text x="104.3" y="216.9">DCDC.kicad_sch</text>
</g>
<g font-size="1.8" fill="#000084">
<text x="21.6" y="251.1">UART7{TX</text>
<text x="31.7" y="251.1">RX}</text>
<text x="111.8" y="251.1">UART10{TX</text>
<text x="123" y="251.1">RX}</text>
</g>
</svg>
